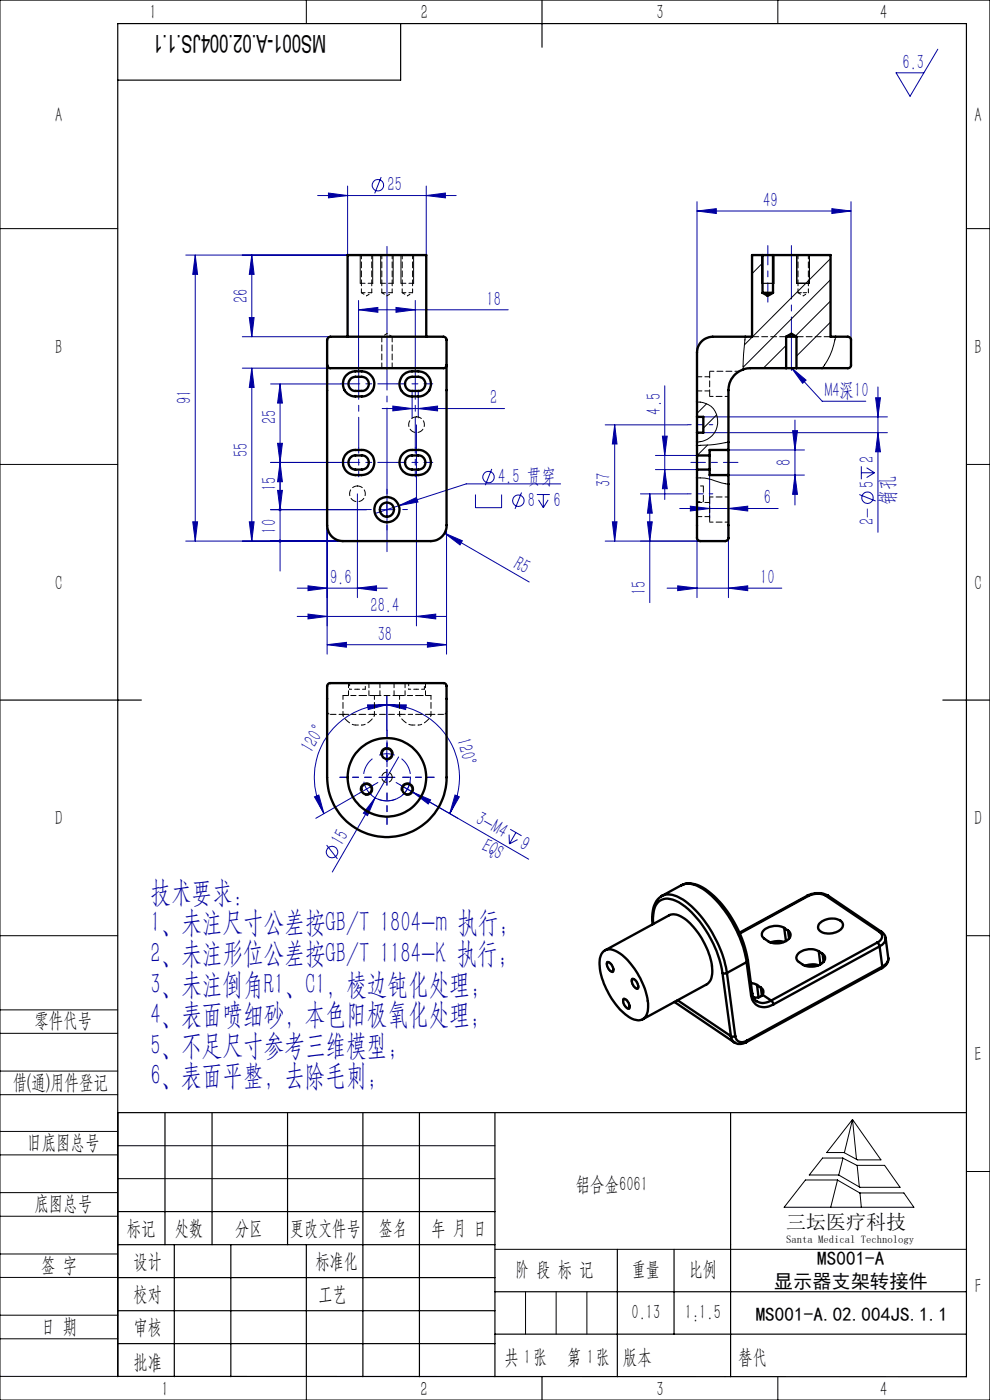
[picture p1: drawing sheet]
<svg xmlns="http://www.w3.org/2000/svg" width="210mm" height="297mm" viewBox="0 0 210 297" stroke-linecap="round" stroke-linejoin="round" font-family="sans-serif">
<g fill="none" stroke="#0000a0" stroke-width=".21">
<path d="M198.9 10.4l-5.9 10-2.9-5h5.9M73.7 39.5v14.6h-34.3M80.9 37.6l-1.4 3.4M90.4 39.5v14.6M41.4 54.1l.5 4.1h-1zM41.4 54.1v60.7M53.4 54.1l.5 4.1h-1zM53.4 54.1v17.3M67.4 41.5h29.4M69.7 41l4 .5-4 .5zM90.4 41.5l4.1-.5v1zM147.8 44.8l4.1-.5v1z"/>
<path d="M147.8 42.8v32M147.8 44.8h32.7M176.5 44.3l4 .5-4 .5zM180.5 42.8v29.3M51.4 71.4h18.7M51.4 78.1h18.7M52.9 67.4h1l-.5 4zM53.4 78.1l.5 4.1h-1zM53.4 78.1v36.7M76.1 65.7l4.1-.5v1zM76.1 63.7v14.6M76.1 65.7h31.7"/>
<path d="M84 65.2l4.1 .5-4.1 .5zM88.1 63.7v14.6M167.9 78l6.5 7.1h9.3M167.9 78l3.1 2.6-.7 .7zM57.4 98.1h14.8M57.4 81.5h14.8M58.9 94h1l-.5 4.1zM59.4 98.1l.5 4.1h-1zM59.4 81.5l.5 4h-1zM59.4 81.5v39.6M81.1 86.7h25.9M83.3 86.1l4.1 .6-4.1 .5z"/>
<path d="M87.4 82.9v5.7M88.3 90.1v42.7M88.7 86.7l4.1-.6v1.1zM88.7 82.9v5.7M104.3 99.5l-1.4 3.4M128.4 90.1h17.4M130.4 90.1v24.7M130.4 90.1l.5 4.1h-1zM139 96.6h8.8M139 99.6h8.8M140.5 92.5h1l-.5 4.1zM141 99.6l.5 4.1h-1z"/>
<path d="M141 81.8v24.2M149.2 88.4h39M149.2 91.8h39M154.5 95.5h16.1M168.1 91.4h1.1l-.6 4.1zM168.6 89.1v18M182.7 98.9v2.8M183.8 99.2l1.7 1.1M185.7 84.4h1.1l-.6 4zM186.2 82.1v30.8M186.2 91.8l.6 4h-1.1zM39.4 114.8h33.3"/>
<path d="M40.9 110.7h1l-.5 4.1zM52.9 110.7h1l-.5 4.1zM57.4 108.1h20.4M58.9 104h1l-.5 4.1zM69.4 111.4v27.4M75.8 104.8v22M80.4 108.1h3.3M82.1 106.5v3.3M84.6 107.3l3.7-1.8 .4 1zM84.6 107.3l-5 1.6M94.3 113.1l3.8 1.6-.5 .9zM94.3 113.1l18 10.4"/>
<path d="M94.7 111.4v27.4M100.9 104.9v2.8h5.5v-2.8M110.6 104.5l-1.3 3.4M113.9 104.9h2.7M114.2 106l1.1 1.7M115.3 104.9v2.8M116.3 106l-1 1.7M118.9 102.7h-20l-14.3 4.6M128.4 114.8h20.1M129.9 110.7h1l-.5 4.1zM135.9 104.8h9.9M137.3 110.7h1.1l-.6 4.1z"/>
<path d="M137.8 104.8l.6 4.1h-1.1zM137.8 104.8v23M144.2 107.9h20.9M146.4 107.4l4.1 .5-4.1 .5zM147.8 111.4v15.4M150.5 100.8v9.1M154.5 111.4v15.4M154.5 107.9l4.1-.5v1zM154.5 100.8h16.1M168.6 100.8l.6 4.1h-1.1zM182.3 104.9l3.4 1.4M182.7 100.3h2.8"/>
<path d="M185.5 100.3l-1.7 1M63 124.8h19.2M63 130.8h31.7M65.3 124.3l4.1 .5-4.1 .5zM65.3 130.3l4.1 .5-4.1 .5zM69.4 136.8l4.1-.5v1zM69.4 136.8h25.3M75.8 124.8l4.1-.5v1zM88.3 130.8l4.1-.5v1zM90.7 136.3l4 .5-4 .5zM141.5 124.8h24.3M143.8 124.3l4 .5-4 .5z"/>
<path d="M154.5 124.8l4.1-.5v1zM78 149.5h4.1l-4 1zM82.1 149.5h4.1l-.2 1zM82.1 149.5a15.4 15.4 0 0 1 13.3 23.1M82.1 147.5v7.4M82.1 149.5a15.4 15.4 0 0 0-13.4 23.1M82.1 158.3v3.3M66.7 169l.9-.3 1.1 3.9zM69.3 179.3l2.3 2.9M75.4 168.8l-8.4 4.8M79.6 169.2l-1.6 3.8-.9-.5zM79.6 169.2l-9.1 15.8"/>
<path d="M80.4 164.9h3.3M80.4 160.2a4.9 4.9 0 0 1 3.3 0M82.1 163.2v3.4M84.6 160.6l-5 8.6M85.2 166.8l2.4 1.3M87.1 164.7a5 5 0 0 1-3.3 4.9 5 5 0 0 1-5.7-1.6M87.6 168.1l3.7 1.6-.5 .9zM87.6 168.1l24.5 14.2M96.5 168.7l.9 .3-2 3.6zM108 177.1l.1 1.9M108.2 175.9l2.4 1.4M109.4 176.6l-1.3 2.4"/>
<path d="M109.8 178.1l-1.7 .9"/>
<circle cx="80.2" cy="39.3" r="1.22"/>
<circle cx="103.6" cy="101.2" r="1.22"/>
<circle cx="109.9" cy="106.2" r="1.21"/>
<circle cx="184" cy="105.6" r="1.21"/>
<circle cx="70.4" cy="180.8" r="1.22"/>
</g>
<g fill="none" stroke="#000" stroke-width=".21">
<path d="M0 0h210v297h-210zM65 0v5M165 0v5M0 48.5h25M76.4 54.1v6M79.1 54.1v6M80.8 54.1v6M83.4 54.1v6M85.1 54.1v6M87.7 54.1v6M161.5 54.1v6M164.2 54.1v6"/>
<path d="M169 54.1v6M171.7 54.1v6M205 48.5h5M0 98.5h25M205 98.5h5M76.4 167.7a1.33 1.33 0 0 1 1.2-1.6 1.33 1.33 0 0 1 1.5 1.4 1.33 1.33 0 0 1-1.7 1.2M80.8 160.3a1.33 1.33 0 0 1 1.1-1.7 1.33 1.33 0 0 1 1.5 1.4 1.33 1.33 0 0 1-1.7 1.2M85.1 167.7a1.33 1.33 0 0 1 1.2-1.6 1.33 1.33 0 0 1 1.4 1.5 1.33 1.33 0 0 1-1.7 1.1M0 198.5h25M205 198.5h5M0 214.2h25M0 219.2h25"/>
<path d="M128.7 204a1.47 1.47 0 0 1 1.5 1.4v.2a.51 .51 0 0 1-.2 .7 .51 .51 0 0 1-.7-.3 2.15 2.15 0 0 1-.6-2zM132.1 211.9a1.04 1.04 0 0 1 1.4 .9l.2 .9a.44 .44 0 0 1-.4 .5 .44 .44 0 0 1-.4-.3 2.2 2.2 0 0 1-.8-2zM134 207.6a1.46 1.46 0 0 1 1.5 1.4v.2a.5 .5 0 0 1-.2 .7 .5 .5 0 0 1-.7-.4 1.92 1.92 0 0 1-.6-1.9zM0 232.2h25M0 227.2h25M25 236v56h-25M180.8 237.5l6.1 8.6h-5l-2.9-1.6h-3.6zM180.8 237.5l-1.7 7M180.8 237.5l.9 8.5M0 245h25M0 240h25M0 258h25"/>
<path d="M0 253h25M25 243.1h80M25 250h80M170.9 250.3h6.7l4.8 2.8h9.3l2.2 3h-27.6zM174.5 245.7h4.3l3 1.5h5.8l3.3 4.7h-8.5l-4.5-2.6h-6.2zM177.7 250.3l-1.5 5.8M178.8 245.7l-.9 3.6M181.8 247.2l.5 4.6M182.4 253.1l.3 3M205 248.5h5M0 271h25M0 266h25"/>
<path d="M0 279h25M105 265h100M111.5 274v9M118 274v9M124.5 274v9M0 284h25M65 292.1v4.9M153.7 292h.1M165 292v5"/>
</g>
<path d="M77.8 167.4l1 1.3M77.8 167.4l-.6-1.6M79 161a5 5 0 0 0-1.9 3.2M80.2 169.5a5 5 0 0 0 3.7 0M86.4 167.4l.6-1.6M86.4 167.4l-1 1.3M87 164.2a5 5 0 0 0-1.8-3.2" fill="none" stroke="#0000a0" stroke-width=".21" stroke-dasharray="30.5 1.3 1.3 1.3" stroke-linecap="butt"/>
<path d="M167.9 52.1v26.5" fill="none" stroke="#0000a0" stroke-width=".21" stroke-dasharray="30.5 1.3 1.3 1.3" stroke-dashoffset="19.1"/>
<path d="M162.9 52.1v12M84.2 98.1h-12M84.2 81.4h-12" fill="none" stroke="#0000a0" stroke-width=".21" stroke-dasharray="30.5 1.3 1.3 1.3" stroke-dashoffset="26.4"/>
<path d="M151.2 90.1h-5.3M145.9 104.8h5.3" fill="none" stroke="#0000a0" stroke-width=".21" stroke-dasharray="30.5 1.3 1.3 1.3" stroke-dashoffset="29.7"/>
<path d="M156.5 98.1h-10" fill="none" stroke="#0000a0" stroke-width=".21" stroke-dasharray="30.5 1.3 1.3 1.3" stroke-dashoffset="27.4"/>
<path d="M82.1 51.4v66.5" fill="none" stroke="#0000a0" stroke-width=".21" stroke-dasharray="30.5 1.3 1.3 1.3" stroke-dashoffset="-.8"/>
<g fill="none" stroke="#000" stroke-width=".25">
<path d="M85 5v12h-60M115 0v10M161.5 60.1h2.7M169 60.1h2.7M0 148.5h30M200 148.5h10M25 236h180M35 236v28.1M45 236v28.1M61 236v28.1M77 236v56.1M89 236v56.1"/>
<path d="M105 236v56.1M155 236v56.1M25 257h80M25 264.1h80M25 271h80M25 278.1h80M37 264.1v28M49 264.1v28M65 264.1v28M105 274h100M131 265v27.1M143 265v18"/>
<path d="M25 292l180 .1v-287.1h-180v287.1M25 285h80M105 283h100M115 292v5"/>
</g>
<path d="M76.1 78.3v16.6M88.1 78.3v16.6" fill="none" stroke="#0000a0" stroke-width=".21" stroke-dasharray="30.5 1.3 1.3 1.3" stroke-dashoffset="24.1"/>
<path d="M91.8 81.4h-7.6M91.8 98.1h-7.6" fill="none" stroke="#0000a0" stroke-width=".21" stroke-dasharray="30.5 1.3 1.3 1.3" stroke-dashoffset="28.6"/>
<path d="M76.1 94.9v6.3M88.1 94.9v6.3" fill="none" stroke="#0000a0" stroke-width=".21" stroke-dasharray="30.5 1.3 1.3 1.3" stroke-dashoffset="29.3"/>
<path d="M78.8 164.9h-6.7M82.1 161.6v-6.7M82.1 168.2v6.7M85.4 164.9h6.7" fill="none" stroke="#0000a0" stroke-width=".21" stroke-dasharray="30.5 1.3 1.3 1.3" stroke-dashoffset="29.1"/>
<g fill="none" stroke="#0000a0" stroke-width=".21" stroke-dasharray="30.5 1.3 1.3 1.3">
<path d="M78.8 108.1h-1M82.1 104.8v-1M82.1 111.4v1M85.4 108.1h1M82.1 158.2v-1.1M76.3 168.2l-.9 .6M77.8 167.4l-1.5 .8M77.8 167.4l1.4-.8M79.2 166.6l1-.6M82.1 161.6v1.1M82.1 164.9v-1.7M82.1 164.9h-1.7"/>
<path d="M82.1 164.9v1.7M82.1 164.9h1.7M85 166.6l-1-.6M86.4 167.4l1.5 .8M86.4 167.4l-1.4-.8M87.9 168.2l.9 .6"/>
</g>
<path d="M76.4 60.1h2.7M80.8 60.1h2.6M85.1 60.1h2.7" fill="none" stroke="#000" stroke-width=".21" stroke-dasharray="1.3 .6" stroke-dashoffset=".3"/>
<g fill="#0000a0">
<path d="M79.6 169.2l-1.6 3.8-.9-.5z"/>
<path d="M87.6 168.1l3.7 1.6-.5 .9z"/>
<path d="M94.3 113.1l3.8 1.6-.5 .9z"/>
<path d="M167.9 78l3.1 2.6-.7 .7z"/>
<path d="M76.1 65.7l4.1-.5v1zM84 65.2l4.1 .5-4.1 .5z"/>
<path d="M58.9 104h1l-.5 4.1zM59.4 98.1l.5 4.1h-1z"/>
<path d="M59.4 81.5l.5 4h-1zM58.9 94h1l-.5 4.1z"/>
<path d="M96.5 168.7l.9 .3-2 3.6zM82.1 149.5h4.1l-.2 1z"/>
<path d="M90.4 41.5l4.1-.5v1zM69.7 41l4 .5-4 .5zM75.8 124.8l4.1-.5v1zM65.3 124.3l4.1 .5-4.1 .5zM88.3 130.8l4.1-.5v1zM65.3 130.3l4.1 .5-4.1 .5zM88.7 86.7l4.1-.6v1.1zM83.3 86.1l4.1 .6-4.1 .5zM154.5 124.8l4.1-.5v1zM143.8 124.3l4 .5-4 .5z"/>
<path d="M84.6 107.3l4.1-.8-.4-1zM69.4 136.8l4.1-.5v1zM90.7 136.3l4 .5-4 .5zM147.8 44.8l4.1-.5v1zM176.5 44.3l4 .5-4 .5zM146.4 107.4l4.1 .5-4.1 .5zM154.5 107.9l4.1-.5v1z"/>
<path d="M78 149.5h4.1l-4 1zM66.7 169l.9-.3 1.1 3.9z"/>
<path d="M185.7 84.4h1.1l-.6 4zM186.2 91.8l.6 4h-1.1z"/>
<path d="M130.4 90.1l.5 4.1h-1zM129.9 110.7h1l-.5 4.1z"/>
<path d="M41.4 54.1l.5 4.1h-1zM40.9 110.7h1l-.5 4.1zM53.4 54.1l.5 4.1h-1zM52.9 67.4h1l-.5 4zM53.4 78.1l.5 4.1h-1zM52.9 110.7h1l-.5 4.1zM59.1 107.9l.1 .5h.2v-.3v.3a.34 .34 0 0 0 .3-.5 .34 .34 0 0 0-.6 0zM59.2 114.5a.34 .34 0 0 0 0 .6 .34 .34 0 0 0 .5-.2 .34 .34 0 0 0-.3-.5v.4v-.4zM137.8 104.8l.6 4.1h-1.1zM137.3 110.7h1.1l-.6 4.1zM168.1 91.4h1.1l-.6 4.1zM168.6 100.8l.6 4.1h-1.1zM140.5 92.5h1l-.5 4.1zM141 99.6l.5 4.1h-1z"/>
</g>
<g fill="none" stroke="#000" stroke-width=".5">
<path d="M161.7 54.1h-2.2v17.3h-8.3a3.4 3.4 0 0 0-3.4 3.4v13.6M161.7 54.1h2.3M161.7 54.1v8M164 54.1h12.2v17.3h3.6a.66 .66 0 0 1 .7 .7v5.3a.79 .79 0 0 1-1.1 .7h-10.5M164 54.1v8M69.4 77.4a.84 .84 0 0 0 1.2 .7h23a.79 .79 0 0 0 1.1-.7M69.4 77.4v-5.3a.88 .88 0 0 1 1.2-.7h16.6a38.9 38.9 0 0 1 7.2 .2l.3 .4v5.4M69.4 77.4v34a3.4 3.4 0 0 0 3.3 3.4h18.7a3.3 3.3 0 0 0 3.3-3.4v-34M73.4 79.7l.7-.6 .8-.3h1.8a2.66 2.66 0 0 1 2.7 2.6 2.66 2.66 0 0 1-2.7 2.7h-1.3a2.66 2.66 0 0 1-2.4-1.6 2.66 2.66 0 0 1 .4-2.8zM73.7 71.4v-17.3h16.7v17.3M85.4 79.7l.7-.6 .8-.3h1.8a2.66 2.66 0 0 1 2.7 2.6 2.66 2.66 0 0 1-2.7 2.7h-1.3a2.66 2.66 0 0 1-2.4-1.5 2.66 2.66 0 0 1 .4-2.9zM161.7 62.1h2.3"/>
<path d="M161.7 62.1l1.1 .7 1.2-.7M166.8 78.1h-7.6a4.7 4.7 0 0 0-4.7 4.7v12.7M166.8 71.4h2.1M166.8 71.4l1-.6 1.1 .6M166.8 78.1h2.1M166.8 71.4v6.7M168.9 71.4v6.7M73.8 96l1.3-.5h1.6a2.66 2.66 0 0 1 2.7 2.6 2.66 2.66 0 0 1-2.7 2.7h-1.3a2.69 2.69 0 0 1-2.5-1.8 2.69 2.69 0 0 1 .9-3zM74.4 80.3l.7-.3 1.6-.1a1.5 1.5 0 0 1 1.5 1.5 1.5 1.5 0 0 1-1.5 1.5h-1.3a1.51 1.51 0 0 1-1.4-1 1.51 1.51 0 0 1 .4-1.6zM74.4 97l.7-.4h1.6a1.5 1.5 0 0 1 1.5 1.5 1.5 1.5 0 0 1-1.5 1.5h-1.3a1.51 1.51 0 0 1-1.4-1 1.51 1.51 0 0 1 .4-1.6zM85.5 96.2l1.2-.7h2a2.66 2.66 0 0 1 2.7 2.6 2.66 2.66 0 0 1-2.7 2.7h-1.3a2.68 2.68 0 0 1-2.4-1.7 2.68 2.68 0 0 1 .5-2.9zM86.3 97.2l.3-.4a3.1 3.1 0 0 1 2.1-.2 1.5 1.5 0 0 1 1.5 1.5 1.5 1.5 0 0 1-1.5 1.5 3.3 3.3 0 0 1-2.1-.2 1.52 1.52 0 0 1-.3-2.2z"/>
<path d="M86.4 80.3l.2-.2a3.3 3.3 0 0 1 2.1-.2 1.5 1.5 0 0 1 1.5 1.5 1.5 1.5 0 0 1-1.5 1.5 3.1 3.1 0 0 1-2.1-.1 1.55 1.55 0 0 1-.2-2.5zM147.8 99.6v14.5a.68 .68 0 0 0 .7 .7h5.3a.8 .8 0 0 0 .7-1.1v-12.9M147.8 96.6v3M147.8 88.4v3.4M147.8 99.6h2.7M147.8 96.6h2.7M147.8 91.8v4.8M147.8 88.4h1.4v3.4h-1.4M150.5 96.6v3M150.5 99.6v1.2h4M154.5 95.5v5.3M154.5 95.5h-4v1.1"/>
<path d="M69.6 145.1l.4-.2h24.1a.78 .78 0 0 1 .6 1.1v18.9a12.7 12.7 0 0 1-12.6 12.7 12.7 12.7 0 0 1-12.7-12.7v-19.3zM138.6 196a5.7 5.7 0 0 1 1.2-4.8 3.7 3.7 0 0 1 4.2 .2 22.5 22.5 0 0 1 8.9 13.2l.3 1.8M140.3 190.1a5.4 5.4 0 0 0-1.9 5.4l.1 .6M140.4 190.1a4.5 4.5 0 0 1 4.5 .7 24.9 24.9 0 0 1 9.3 15.6M140.4 190.1h.1M144.6 187.8a4.4 4.4 0 0 1 4.5 .5 23.3 23.3 0 0 1 9.5 15.5M144.6 187.8a4.4 4.4 0 0 1 4.5 .8 24.6 24.6 0 0 1 9.3 15.5M144.6 187.8l-4.2 2.3M166.3 199.8a4 4 0 0 0-2.9 .2M166.3 196.8a3.8 3.8 0 0 0-4.6 1v.8l1.3 1.1a3.6 3.6 0 0 0 4.6-1v-.8l-.5-.5M166.3 196.8l.8 .6M166.3 196.8l.4 2.8"/>
<path d="M167.1 197.4l.3 1.7M171.2 190a4.6 4.6 0 0 1 4.4 0M171.2 190l.2 .1M171.2 190l-14.4 7.9M171.4 190.1l-14.5 7.9M173.7 196a3.7 3.7 0 0 1 4.9-.4 1.3 1.3 0 0 1-.7 1.9 3.5 3.5 0 0 1-4.2-.3l-.2-.6zM175.2 190a3.9 3.9 0 0 0-3.8 .1M175.2 190h.4l11.4 7.7M175.2 190l11.4 7.7M186.1 200l.5 .8M186.1 200l-22.5 12.3M186.6 197.7a1.15 1.15 0 0 1-.1 2l-.4 .3"/>
<path d="M187 197.7l.6 .6 .3 .7M187 197.7h-.4M187.9 199a1.87 1.87 0 0 1-1.3 1.8M187.9 199l.5 4.3a1.87 1.87 0 0 1-1.3 1.8M128 201.9a2.53 2.53 0 0 1 3.2 .2 15.8 15.8 0 0 1 6.3 11.6 2.25 2.25 0 0 1-2.4 2.7 9.2 9.2 0 0 1-5.3-4.5 12.6 12.6 0 0 1-2.4-8.9zM128.3 201.6l13.7-7.4a3.2 3.2 0 0 1 3.2 .7 16.1 16.1 0 0 1 5.9 11.4 2.87 2.87 0 0 1-1.2 2.5l-13.6 7.4M128.8 204.3a.56 .56 0 0 1 .9 .3 1.08 1.08 0 0 1 .2 1.5 1.73 1.73 0 0 1-1.1-1.8zM132.3 212a1.36 1.36 0 0 1 1.3 1.6 .38 .38 0 0 1-.4 .3 .38 .38 0 0 1-.4-.2 1.54 1.54 0 0 1-.5-1.7zM134.2 207.7a1.57 1.57 0 0 1 1.1 2 1.46 1.46 0 0 1-1.2-1.9zM143.1 212.5l12.7 8.7M143.7 212.2l11.3 7.6M153.2 206.4l.5 .1 .5-.1"/>
<path d="M153.2 206.4l1.8 13.4M154.2 206.4l1.8 13.4M155 219.8h1M155 219.8l.3 .9 .5 .5M156 219.8a1.48 1.48 0 0 0 2.4 1M158.4 204.1l-4.2 2.3M158.4 204.1l.9 7M158.6 203.8l-.2 .3M158.6 203.8l1 6.9M159.3 208.5l1.3 .4M159.3 211.1a2.9 2.9 0 0 0 4.8 2M159.6 210.7a2.32 2.32 0 0 0 3.6 1.7l.4-.1"/>
<path d="M159.6 210.7l-.3 .4M160.6 208.9l.8 .6M160.6 208.9l.3 2.7M161.4 209.5a1.03 1.03 0 0 1 .3 1.5M161.4 209.5l.2 1.7M161.7 211l-.7 .6h-1.2M161.7 211l1.9 1.3M163.6 212.3l.5 .8M173.6 204.8a4 4 0 0 0-2.9 .1M173.7 201.8a3.9 3.9 0 0 0-4.6 .8 1.03 1.03 0 0 0 .4 1.5 3.7 3.7 0 0 0 2.9 1 2.42 2.42 0 0 0 2.6-2l-.5-.8M173.7 201.8l.8 .5M173.7 201.8l.3 2.8"/>
<path d="M174.5 202.3l.2 1.7M186.6 200.8l.5 4.3M186.6 200.8l-22.5 12.3M187.1 205.4l-28.8 15.7M187.1 205.1v.3M187.1 205.1l-28.7 15.7M188.4 203.2a2.28 2.28 0 0 1-1.3 2.2M158.3 221.1a2.43 2.43 0 0 1-2.5 .1M158.4 220.8l-.1 .3"/>
<circle cx="82.1" cy="108.1" r="2.66"/>
<circle cx="82.1" cy="108.1" r="1.5"/>
<circle cx="82.1" cy="159.9" r="1.11"/>
<circle cx="77.8" cy="167.4" r="1.1"/>
<circle cx="82.1" cy="164.9" r="8.3"/>
<circle cx="86.4" cy="167.4" r="1.1"/>
</g>
<g fill="none" stroke="#000" stroke-width=".21" stroke-dasharray="1.3 .6" stroke-dashoffset=".5">
<path d="M76.7 62.1h2.2M81 62.1h2.2M85.3 62.1h2.2M169.3 62.1h1.1M170.4 62.1h1.1M176.3 71.4h.9M154.5 84.1h-4M150.5 110.8h4M154.5 105.4h-4M69.4 150.9a.67 .67 0 0 0 .7 .6M73.1 151.5l-.3 .2a3.6 3.6 0 0 0 2.6 2.1M76.8 153.8a3.5 3.5 0 0 0 2.6-2.1l-.3-.2"/>
<path d="M85.1 151.5l-.3 .2a3.6 3.6 0 0 0 2.6 2.1M85.1 151.5h-6M88.8 153.8a3.5 3.5 0 0 0 2.6-2.1l-.3-.2M94.8 150.9a.67 .67 0 0 1-.7 .6"/>
</g>
<path d="M81 71.4v6.7M83.2 78.1v-6.7M88.4 88.4a1.67 1.67 0 0 1 1.4 2.4 1.67 1.67 0 0 1-2.8 .3 1.67 1.67 0 0 1 1.1-2.6l.3-.1M75.8 103.1a1.67 1.67 0 0 1 1.5 2.4 1.67 1.67 0 0 1-2.8 .2 1.67 1.67 0 0 1 1-2.6h.3" fill="none" stroke="#000" stroke-width=".21" stroke-dasharray="1.3 .6" stroke-dashoffset=".2"/>
<g fill="none" stroke="#000" stroke-width=".21" stroke-dasharray="1.3 .6" stroke-dashoffset=".4">
<path d="M76.7 54.1v8M81 54.1v8M85.3 54.1v8M169.3 54.1v8M78.9 62.1v-8M83.2 62.1v-8M87.5 62.1v-8M150.5 78.8h6.3M171.5 62.1v-8M72.8 147.5v4.2M75.4 151.5h-2.3M79.1 151.5h-2.3"/>
<path d="M79.4 151.7v-4.2M84.8 147.5v4.2M87.4 151.5h-2.3M91.1 151.5h-2.3M91.4 151.7v-4.2"/>
</g>
<g fill="none" stroke="#000" stroke-width=".21" stroke-dasharray="1.3 .6" stroke-dashoffset=".6">
<path d="M76.7 62.1l1.1 .7M77.8 62.8l1.1-.7M81 62.1l1.1 .7M82.1 70.8l-1.1 .6M82.1 62.8l1.1-.7M83.2 71.4l-1.1-.6M85.3 62.1l1.1 .7M86.4 62.8l1.1-.7M161.8 62.1l1.1 .7M162.9 62.8l1.1-.7M167.9 70.8l-1.1 .6M169 71.4l-1.1-.6"/>
<path d="M169.3 62.1l1.1 .7M170.4 62.8l1.1-.7"/>
</g>
<g fill="none" stroke="#000" stroke-width=".21">
<path d="M161.7 55.8l-2.2 2.3M176.2 54.9l-18.3 18.2M176.2 59.3l-18.5 18.6M158.1 71.4l-.1 .7a26.4 26.4 0 0 0-.3 6.3M166.8 73.3l-4.9 4.8M166.8 77.7l-.4 .4M176.2 63.8l-7.5 7.5M176.2 68.3l-7.3 7.3M177.2 71.4a14.5 14.5 0 0 1-2.8 6.7M147.8 85.3a4.3 4.3 0 0 1 4.5 4.1 4.3 4.3 0 0 1-4.1 4.4h-.4M148.2 91.8l-.4 .4M149.9 85.7l-2.1 2"/>
<path d="M150.1 94.4l-2.2 2.2M152 88l-2.8 2.8M154.5 93.8h-.3a27.1 27.1 0 0 1-6.1 .7h-.3M147.8 101.4h.1a10.5 10.5 0 0 1 4.4 .8l2.2 .5"/>
</g>
<path d="M150.5 78.8v5.3M166.8 71.4h-7.3M169 78.1h5.4M176.2 71.4h-7.2M149.2 106.4v-3.3M150.5 105.4v5.4M84.8 147.5h-5.4" fill="none" stroke="#000" stroke-width=".21" stroke-dasharray="1.3 .6" stroke-dashoffset="-.1"/>
<g fill="none" stroke="#000" stroke-width=".21" stroke-dasharray="1.3 .6" stroke-dashoffset=".3">
<path d="M150.5 79.9h-2.6M150.5 82.9h-2.6M147.9 109.6h2.6M150.5 106.6h-2.6M73.9 144.9v2.6M75.4 147.5h-2.6M78.3 147.5v-2.6M79.4 147.5h-2.6M80.6 144.9v2.6M83.6 147.5v-2.6M85.9 144.9v2.6M87.4 147.5h-2.6"/>
<path d="M90.3 147.5v-2.6M91.4 147.5h-2.6"/>
</g>
<path d="M147.9 106.4h1.3M149.2 103.1h-1.3M74.2 144.9v1.3M75.4 153.8h1.4M76.8 147.5h-1.4M76.8 151.5h-1.4M77.5 146.2v-1.3M86.7 144.9v1.3M87.4 153.8h1.4M88.8 147.5h-1.4M88.8 151.5h-1.4M90 146.2v-1.3" fill="none" stroke="#000" stroke-width=".21" stroke-dasharray="1.3 .6" stroke-dashoffset=".7"/>
<path d="M83.2 164.9a1.1 1.1 0 0 1-1.6 1 1.1 1.1 0 0 1-.2-1.9 1.1 1.1 0 0 1 1.8 .7v.2" fill="none" stroke="#000" stroke-width=".21" stroke-dasharray="1.3 .6"/>
<path d="M73.1 151.5h-3M94.1 151.5h-3" fill="none" stroke="#000" stroke-width=".21" stroke-dasharray="1.3 .6" stroke-dashoffset=".1"/>
<path d="M74.2 146.2h1.6M75.8 146.2h1.7M86.7 146.2h1.7M88.4 146.2h1.6" fill="none" stroke="#000" stroke-width=".21" stroke-dasharray="1.3 .6" stroke-dashoffset=".8"/>
<g font-size="6.3" fill="#0000a0">
<text x="31.9" y="191.3">技术要求：</text>
<text x="31.9" y="197.8">1、未注尺寸公差按GB/T 1804-m 执行；</text>
<text x="31.9" y="204.3">2、未注形位公差按GB/T 1184-K 执行；</text>
<text x="31.9" y="210.8">3、未注倒角R1、C1，棱边钝化处理；</text>
<text x="31.9" y="217.3">4、表面喷细砂，本色阳极氧化处理；</text>
<text x="31.9" y="223.8">5、不足尺寸参考三维模型；</text>
<text x="31.9" y="230.3">6、表面平整，去除毛刺;</text>
</g>
<text font-size="5.2" x="69.2" y="7.3" transform="rotate(-180 69.2 7.3)">MS001-A.02.004JS.1.1</text>
<g font-size="4.4" fill="#010000">
<text x="31.7" y="4.1">1</text>
<text x="89.2" y="4.1">2</text>
<text x="139.2" y="4.1">3</text>
<text x="186.7" y="4.1">4</text>
<text x="156.6" y="289.5">替代</text>
</g>
<g font-size="4.4" fill="#0000a0">
<text x="191.5" y="14.5">6.3</text>
<text x="82.2" y="40.6">25</text>
<text x="161.9" y="43.9">49</text>
<text x="52.5" y="64.3" transform="rotate(-90 52.5 64.3)">26</text>
<text x="103.2" y="64.8">18</text>
<text x="40.5" y="85.8" transform="rotate(-90 40.5 85.8)">91</text>
<text x="58.5" y="90" transform="rotate(-90 58.5 90)">25</text>
<text x="104" y="85.8">2</text>
<text x="140.2" y="88" transform="rotate(-90 140.2 88)">4.5</text>
<text x="174.9" y="84.2">M4深10</text>
<text x="52.5" y="97" transform="rotate(-90 52.5 97)">55</text>
<text x="167.8" y="98.9" transform="rotate(-90 167.8 98.9)">8</text>
<text x="185.3" y="98.1" transform="rotate(-90 185.3 98.1)">2</text>
<text x="58.5" y="104.2" transform="rotate(-90 58.5 104.2)">15</text>
<text x="105.6" y="102.5">4.5 贯穿</text>
<text x="112" y="107.5">8</text>
<text x="117.4" y="107.5">6</text>
<text x="129.5" y="103.3" transform="rotate(-90 129.5 103.3)">37</text>
<text x="162" y="107">6</text>
<text x="185.3" y="103.6" transform="rotate(-90 185.3 103.6)">5</text>
<text x="189.7" y="107" transform="rotate(-90 189.7 107)">销孔</text>
<text x="58.5" y="113.2" transform="rotate(-90 58.5 113.2)">10</text>
<text x="185.3" y="111.4" transform="rotate(-90 185.3 111.4)">2-</text>
<text x="70" y="123.9">9.6</text>
<text x="108.7" y="120.4" transform="rotate(30 108.7 120.4)">R5</text>
<text x="161.2" y="123.9">10</text>
<text x="78.6" y="129.9">28.4</text>
<text x="137" y="126.3" transform="rotate(-90 137 126.3)">15</text>
<text x="80.1" y="135.9">38</text>
<text x="66.1" y="160" transform="rotate(-60 66.1 160)">120°</text>
<text x="96.8" y="157" transform="rotate(75 96.8 157)">120°</text>
<text x="72.6" y="179.7" transform="rotate(-60 72.6 179.7)">15</text>
<text x="100.7" y="174.5" transform="rotate(30 100.7 174.5)">3-M4</text>
<text x="110" y="179.9" transform="rotate(30 110 179.9)">9</text>
<text x="101.9" y="180.3" transform="rotate(30 101.9 180.3)">EQS</text>
</g>
<g font-size="4.4">
<text x="11.7" y="25.9">A</text>
<text x="206.7" y="25.9">A</text>
<text x="11.7" y="75.1">B</text>
<text x="206.7" y="75.1">B</text>
<text x="11.7" y="125.1">C</text>
<text x="206.7" y="125.1">C</text>
<text x="11.7" y="175.1">D</text>
<text x="206.7" y="175.1">D</text>
<text x="7.3" y="217.9">零件代号</text>
<text x="206.7" y="225.1">E</text>
<text x="2.7" y="231">借(通)用件登记</text>
<text x="5.8" y="243.7">旧底图总号</text>
<text x="7.3" y="256.8">底图总号</text>
<text x="122.1" y="252.6">铝合金6061</text>
<text x="26.9" y="261.9">标记</text>
<text x="37.1" y="261.9">处数</text>
<text x="49.9" y="261.9">分区</text>
<text x="61.5" y="261.9">更改文件号</text>
<text x="80.4" y="261.9">签名</text>
<text x="91.5" y="261.9">年 月 日</text>
<text x="8.7" y="269.8">签 字</text>
<text x="28.3" y="268.9">设计</text>
<text x="66.9" y="268.9">标准化</text>
<text x="109.3" y="270.8">阶 段 标 记</text>
<text x="134" y="270.8">重量</text>
<text x="146.1" y="270.8">比例</text>
<text x="206.8" y="274.4">F</text>
<text x="28.3" y="276">校对</text>
<text x="67.6" y="276">工艺</text>
<text x="134" y="279.8">0.13</text>
<text x="145.3" y="279.8">1:1.5</text>
<text x="8.7" y="282.9">日 期</text>
<text x="28.4" y="283">审核</text>
<text x="28.3" y="290.4">批准</text>
<text x="107.1" y="289.5">共 张</text>
<text x="111.1" y="289.5">1</text>
<text x="120.3" y="289.5">第 张</text>
<text x="124.5" y="289.5">1</text>
<text x="132.1" y="289.5">版本</text>
<text x="34.2" y="296.1">1</text>
<text x="89.2" y="296.2">2</text>
<text x="139.2" y="296.2">3</text>
<text x="186.7" y="296.2">4</text>
</g>
<text font-size="4.2" x="166.8" y="260.7">三坛医疗科技</text>
<g font-size="4.1">
<text x="173.3" y="268.3">MS001-A</text>
<text x="164.2" y="273.3">显示器支架转接件</text>
<text x="160.3" y="280.2">MS001-A.02.004JS.1.1</text>
</g>
<text font-size="2.3" x="166.8" y="263.6">Santa Medical Technology</text>
</svg>
